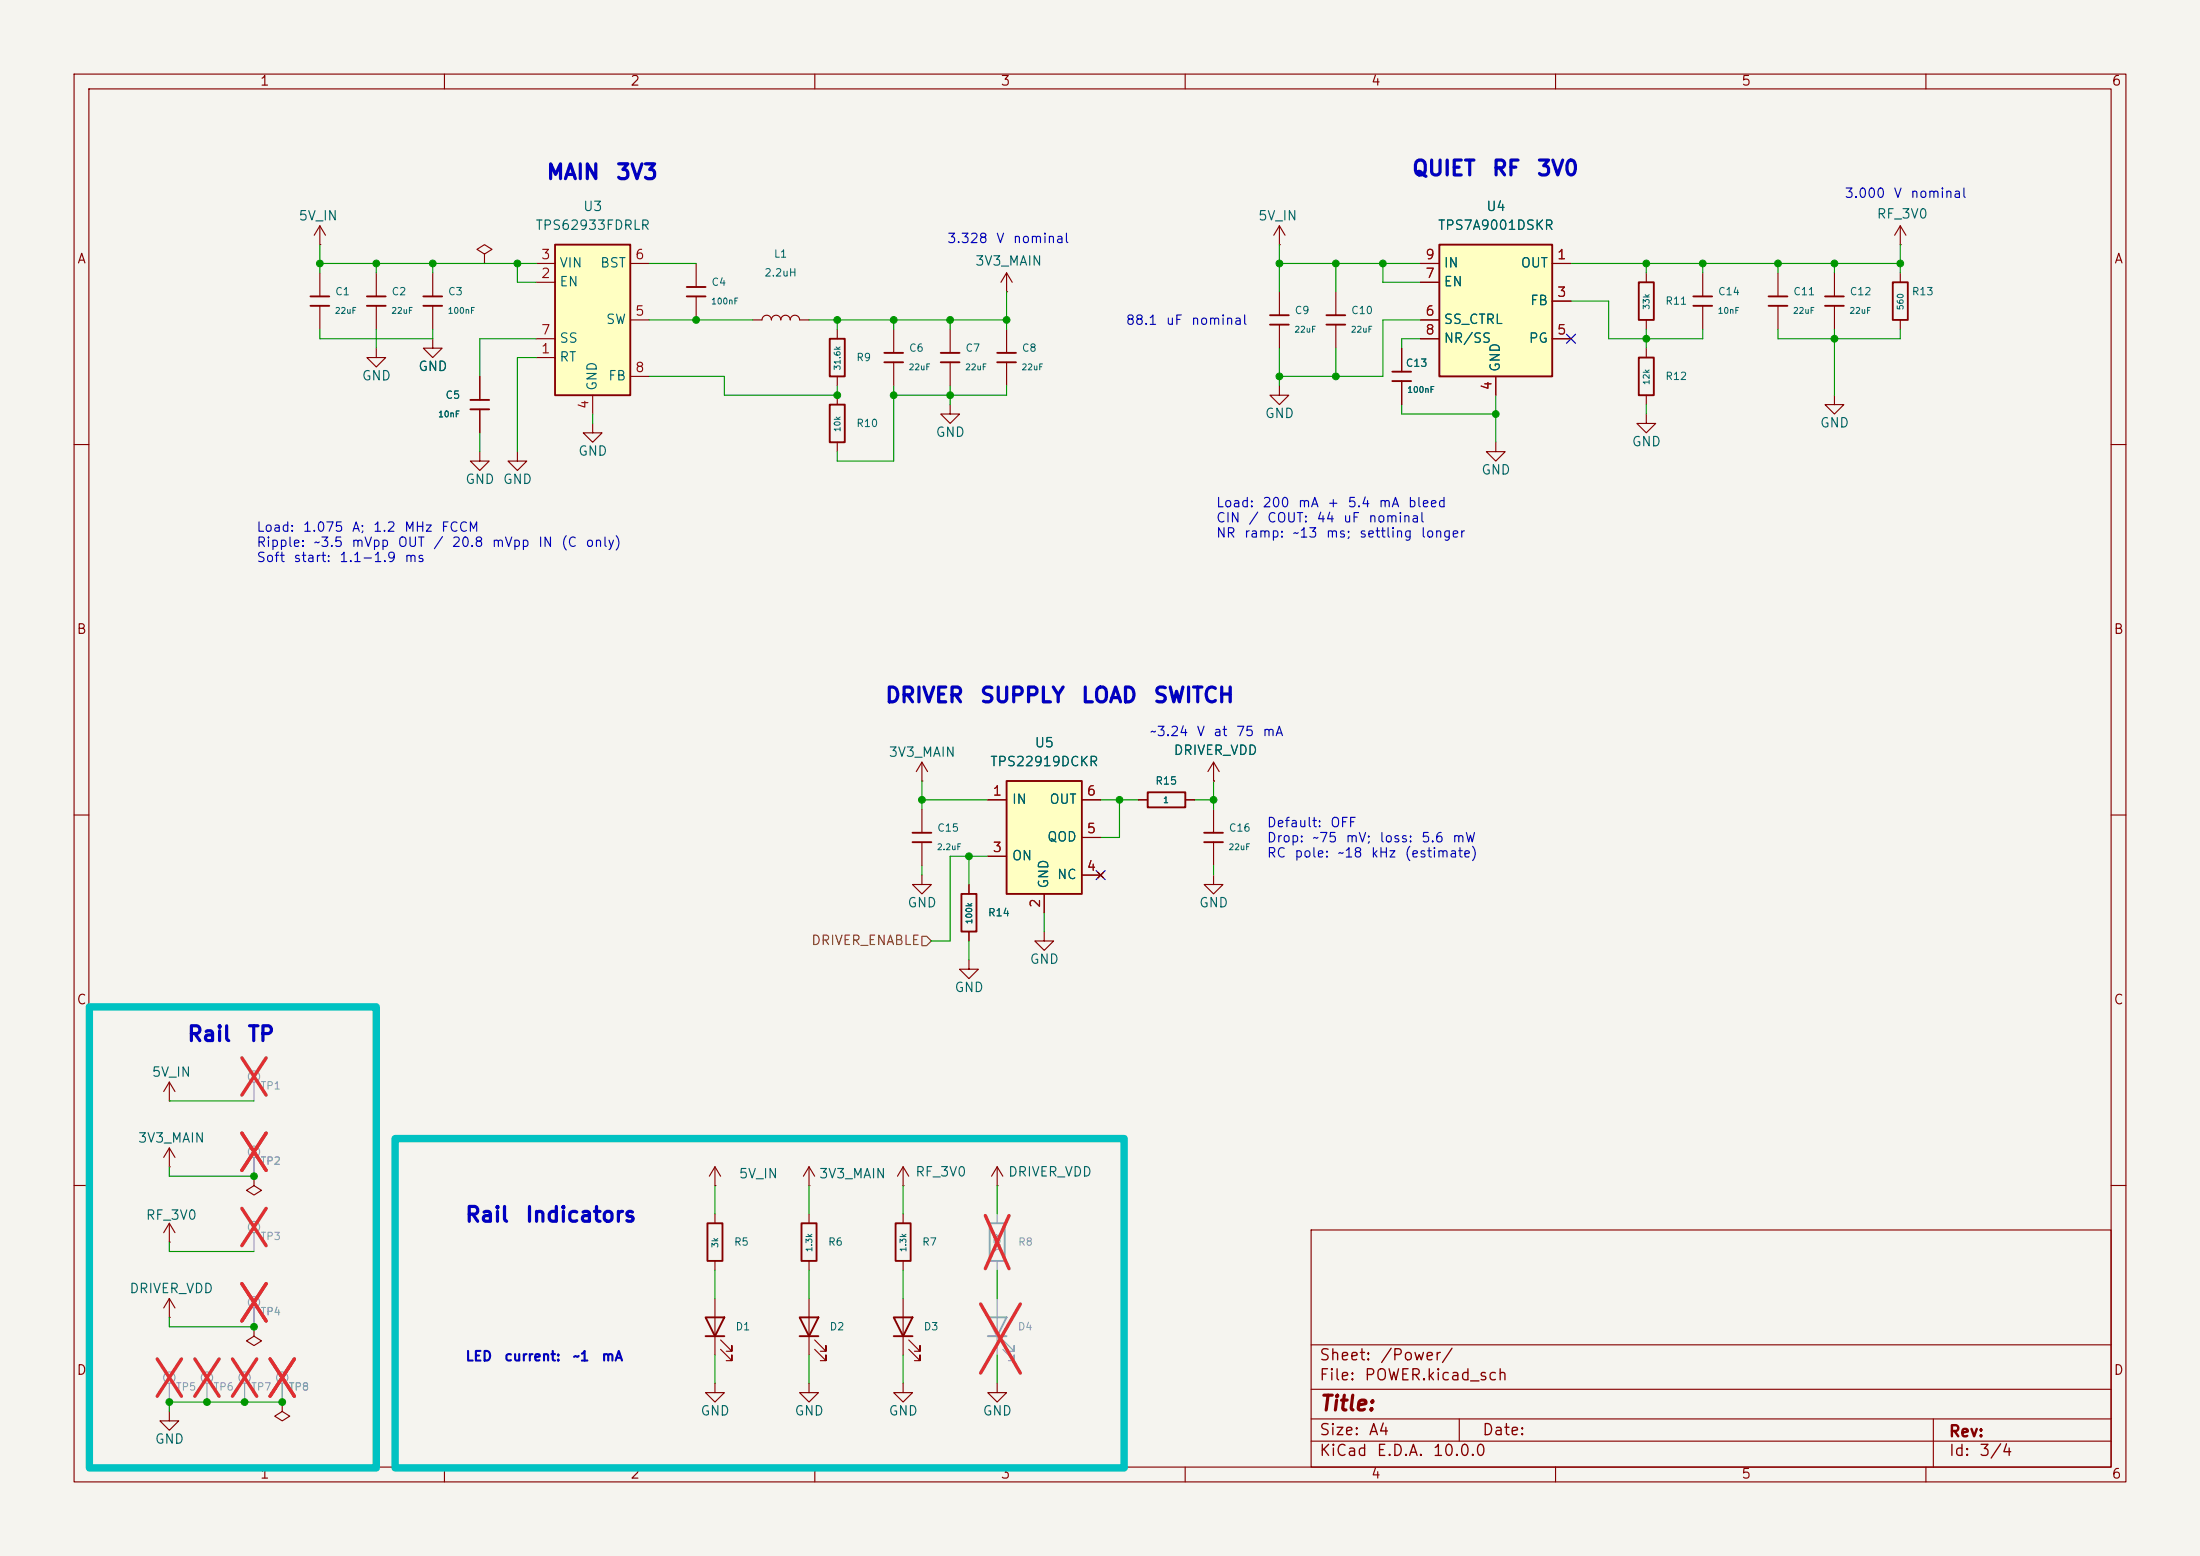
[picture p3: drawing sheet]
<svg xmlns="http://www.w3.org/2000/svg" width="297mm" height="210mm" viewBox="0 0 297 210" stroke-linecap="round" stroke-linejoin="round" font-family="sans-serif">
<path d="M0 0h297v210h-297z" fill="#f5f4ef" stroke="#f5f4ef" stroke-width=".14"/>
<g fill="none" stroke="#840000" stroke-width=".15">
<path d="M10 10h277v190h-277zM12 12h273v186h-273zM60 10v2M110 10v2M160 10v2M210 10v2M260 10v2M94 35.6v3.1M58.4 45.7v1.3h1.3l-1.3 1.3-1.3-1.3h1.3M94 40v3.2M101.6 43.2h1.3a.64 .64 0 0 1 .6-.7 .64 .64 0 0 1 .6 .7 .64 .64 0 0 1 .7-.7 .64 .64 0 0 1 .6 .7 .64 .64 0 0 1 .6-.7 .64 .64 0 0 1 .7 .7 .64 .64 0 0 1 .6-.7 .64 .64 0 0 1 .6 .7h1.3M113 44.5v1.2"/>
<path d="M113 50.8v1.3M113 53.3v1.3M113 59.7v1.3M120.6 44.5v3.1M120.6 48.9v3.2M128.3 54.6v1.3h1.2l-1.2 1.3-1.3-1.3h1.3M10 60h2M69.8 61v1.2h1.3l-1.3 1.3-1.2-1.3h1.2M285 60h2M10 110h2M124.5 105.4h.1M124.5 118.1v1.3h1.2l-1.2 1.3-1.3-1.3h1.3"/>
<path d="M124.5 102.9l-.8 1.2M124.5 102.9l.7 1.2M124.5 102.9v2.5M130.8 119.4v1.3M153.7 108h1.2M160 108h1.3M163.8 118.1v1.3h1.3l-1.3 1.3-1.2-1.3h1.2M163.8 105.4h.1M163.8 102.9l-.7 1.2M163.8 102.9l.8 1.2M163.8 102.9v2.5M163.8 109.2v3.2"/>
<path d="M163.8 113.7v3.1M285 110h2M130.8 129.5v1.3h1.3l-1.3 1.3-1.3-1.3h1.3M130.8 125.7v1.3M141 125.7v1.3h1.2l-1.2 1.3-1.3-1.3h1.3M96.5 157.5l-.7 1.3M96.5 157.5l.8 1.3M96.5 157.5v2.5M109.2 157.5v2.5M109.2 157.5l-.7 1.3M109.2 157.5l.8 1.3M121.9 157.5v2.5"/>
<path d="M121.9 157.5l-.7 1.3M121.9 157.5l.8 1.3M134.6 157.5l-.7 1.3M134.6 157.5l.8 1.3M134.6 157.5v2.5M10 160h2M96.5 160h.1M96.5 163.8v1.3M96.5 170.2v1.3M109.2 160h.1M109.2 163.8v1.3M109.2 170.2v1.3"/>
<path d="M109.2 175.3v7.6M121.9 160h.1M121.9 163.8v1.3M121.9 170.2v1.3M121.9 175.3v7.6M134.6 160h.1M177 166h108v32h-108zM285 160h2M60 198v2M96.5 186.7v1.3h1.3l-1.3 1.2-1.3-1.2h1.3M109.2 186.7v1.3h1.3l-1.3 1.2-1.3-1.2h1.3M110 182.1l1.5 1.5v-.7v.7h-.8"/>
<path d="M110 180.8l1.5 1.6v-.8v.8h-.8M110 198v2M121.9 186.7v1.3h1.3l-1.3 1.2-1.3-1.2h1.3M122.7 182.1l1.5 1.5v-.7v.7h-.8M122.7 180.8l1.5 1.6v-.8v.8h-.8M134.6 186.7v1.3h1.3l-1.3 1.2-1.3-1.2h1.3M160 198v2M177 194.5h108M177 191.5h108M177 187.5h108M177 181.5h108M197 191.5v3"/>
<path d="M210 198v2M260 198v2M261 191.5v6.5"/>
</g>
<g fill="none" stroke="#840000" stroke-width=".25">
<path d="M92.7 38.7h2.5M92.7 40h2.5M112 45.7h2v5.1h-2zM112 54.6h2v5.1h-2zM119.4 47.6h2.5M119.4 48.9h2.5M154.9 106.9h5.1v2.1h-5.1zM162.6 112.4h2.5M162.6 113.7h2.5M129.8 120.7h2v5h-2zM95.5 165.1h2v5.1h-2zM107.9 177.8h2.6l-1.3 2.5z"/>
<path d="M108.2 165.1h2v5.1h-2zM120.6 177.8h2.6l-1.3 2.5zM120.9 165.1h2v5.1h-2zM107.9 180.3h2.6M120.6 180.3h2.6"/>
</g>
<path d="M134.6 163.8v1.3M134.6 170.2v1.3M134.6 175.3v7.6M135.4 182.1l1.5 1.5v-.7v.7h-.8M135.4 180.8l1.5 1.6v-.8v.8h-.8" fill="none" stroke="#9c9b98" stroke-width=".15"/>
<path d="M133.3 177.8h2.6l-1.3 2.5zM133.6 165.1h2v5.1h-2zM133.3 180.3h2.6" fill="none" stroke="#9c9b98" stroke-width=".25"/>
<path d="M132.4 176l5.3 9.3M133 164.1l3.2 7.1M136.2 164.1l-3.2 7.1M137.7 176l-5.3 9.3" fill="none" stroke="#e12e31" stroke-width=".46"/>
<path d="M135.9 105.4h10.1v15.3h-10.1z" fill="#ffffc2"/>
<g fill="none" stroke="#840000" stroke-width=".25">
<path d="M221.2 38.1h2.1v5.1h-2.1zM255.5 38.1h2.1v5.1h-2.1zM134.6 47.6h2.6M134.6 48.9h2.6M188 50.2h2.5M188 51.4h2.5M221.2 48.3h2.1v5h-2.1zM228.6 40h2.5M228.6 41.3h2.5M238.8 40h2.5M238.8 41.3h2.5M246.4 40h2.5"/>
<path d="M246.4 41.3h2.5M123.2 112.4h2.5M123.2 113.7h2.5M135.9 105.4h10.1v15.3h-10.1z"/>
</g>
<g fill="none" stroke="#840000" stroke-width=".15">
<path d="M135.9 39.4h.1M135.9 36.8l-.8 1.3M135.9 36.8l.8 1.3M135.9 36.8v2.6M172.7 33h.1M172.7 30.5l-.7 1.3M172.7 30.5l.8 1.3M172.7 30.5v2.5M222.2 36.8v1.3M229.9 36.8v3.2M240 36.8v3.2M247.6 36.8v3.2"/>
<path d="M256.5 33h.1M256.5 30.5l-.7 1.3M256.5 30.5l.8 1.3M256.5 30.5v2.5M256.5 36.8v1.3M135.9 44.5v3.1M135.9 48.9v3.2M172.7 52.1v1.2h1.3l-1.3 1.3-1.3-1.3h1.3M189.2 47v3.2M189.2 51.4v3.2M201.9 59.7v1.3h1.3l-1.3 1.2-1.2-1.2h1.2M222.2 55.9v1.3h1.3l-1.3 1.2-1.2-1.2h1.2"/>
<path d="M222.2 43.2v1.3M222.2 47v1.3M222.2 53.3v1.3M229.9 41.3v3.2M240 41.3v3.2M247.6 53.3v1.3h1.3l-1.3 1.3-1.2-1.3h1.2M247.6 41.3v3.2M256.5 43.2v1.3M124.5 109.2v3.2M124.5 113.7v3.1M133.3 108h2.6M133.3 115.6h2.6"/>
<path d="M146 108h2.6M146 118.1h2.6M146 113h2.6M148.2 117.7l.8 .8M149 117.7l-.8 .8M141 120.7v2.5M22.9 148.6h.1M22.9 157.5h.1M22.9 146.1l-.8 1.2M22.9 146.1l.7 1.2M22.9 146.1v2.5M22.9 154.9v2.6"/>
<path d="M22.9 154.9l-.8 1.3M22.9 154.9l.7 1.3M34.3 158.8v1.2l1 .7-1 .6-1-.6 1-.7M34.3 158.8h.1M22.9 167.6h.1M22.9 177.8h.1M22.9 165.1v2.5M22.9 175.3v2.5M22.9 165.1l-.8 1.3M22.9 165.1l.7 1.3M22.9 175.3l-.8 1.2M22.9 175.3l.7 1.2"/>
<path d="M34.3 179.1v1.2l1 .7-1 .6-1-.6 1-.7M34.3 179.1h.1M22.9 190.5v1.3h1.2l-1.2 1.2-1.3-1.2h1.3M38.1 189.2v1.3l1 .6-1 .7-1-.7 1-.6M38.1 189.2h.1"/>
</g>
<g fill="none" stroke="#9c9b98" stroke-width=".15">
<path d="M34.3 146.1v2.5M34.3 156.2v2.6M34.3 166.4v2.5M34.3 176.5v2.6M22.9 186.7v2.5M27.9 186.7v2.5M33 186.7v2.5M38.1 186.7v2.5"/>
<circle cx="34.3" cy="155.4" r=".76"/>
<circle cx="34.3" cy="145.3" r=".76"/>
<circle cx="34.3" cy="165.6" r=".76"/>
<circle cx="34.3" cy="175.8" r=".76"/>
<circle cx="22.9" cy="185.9" r=".76"/>
<circle cx="27.9" cy="185.9" r=".76"/>
<circle cx="33" cy="185.9" r=".76"/>
<circle cx="38.1" cy="185.9" r=".76"/>
</g>
<g fill="none" stroke="#e12e31" stroke-width=".46">
<path d="M32.7 152.9l3.2 5.1M32.7 142.8l3.2 5M35.9 152.9l-3.2 5.1M35.9 142.8l-3.2 5M32.7 173.3l3.2 5M32.7 163.1l3.2 5M35.9 173.3l-3.2 5M35.9 163.1l-3.2 5M21.2 183.4l3.3 5M24.5 183.4l-3.3 5M26.3 183.4l3.3 5M29.6 183.4l-3.3 5"/>
<path d="M31.4 183.4l3.3 5M34.7 183.4l-3.3 5M36.5 183.4l3.2 5M39.7 183.4l-3.2 5"/>
</g>
<path d="M194.3 33h15.2v17.8h-15.2z" fill="#ffffc2"/>
<g fill="none" stroke="#840000" stroke-width=".25">
<path d="M194.3 33h15.2v17.8h-15.2zM41.9 40h2.5M41.9 41.3h2.5M49.5 40h2.6M49.5 41.3h2.6M57.1 40h2.6M57.1 41.3h2.6M63.5 54h2.5M63.5 55.2h2.5M127 47.6h2.5M127 48.9h2.5M171.4 42.5h2.6"/>
<path d="M171.4 43.8h2.6M95.2 177.8h2.6l-1.3 2.5zM95.2 180.3h2.6"/>
</g>
<g fill="none" stroke="#840000" stroke-width=".15">
<path d="M43.2 33h.1M43.2 30.5l-.8 1.3M43.2 30.5l.7 1.3M43.2 30.5v2.5M43.2 36.8v3.2M50.8 36.8v3.2M58.4 36.8v3.2M65.4 34.3l1-.6-1-.7-1 .7 1 .6v1.3M65.4 35.6h.1M172.7 39.4v3.1M191.8 35.6h2.5M191.8 38.1h2.5"/>
<path d="M209.5 35.6h2.6M43.2 41.3v3.2M50.8 47v1.3h1.3l-1.3 1.2-1.3-1.2h1.3M50.8 41.3v3.2M58.4 41.3v3.2M64.8 50.8v3.2M64.8 55.2v3.2M128.3 44.5v3.1M128.3 48.9v3.2M172.7 43.8v3.2M191.8 45.7h2.5M191.8 43.2h2.5"/>
<path d="M201.9 50.8v2.5M209.5 40.6h2.6M209.5 45.7h2.6M96.5 175.3v7.6M97.3 182.1l1.5 1.5v-.7v.7h-.8M97.3 180.8l1.5 1.6v-.8v.8h-.8"/>
</g>
<path d="M74.9 33h10.2v20.3h-10.2z" fill="#ffffc2"/>
<path d="M74.9 33h10.2v20.3h-10.2zM179.1 42.5h2.5M179.1 43.8h2.5" fill="none" stroke="#840000" stroke-width=".25"/>
<g fill="none" stroke="#840000" stroke-width=".15">
<path d="M72.4 38.1h2.5M72.4 35.6h2.5M85.1 35.6h2.5M180.3 39.4v3.1M191.8 38.1h2.5M191.8 35.6h2.5M209.5 35.6h2.6M64.8 50.8v3.2M64.8 55.2v3.2M72.4 48.3h2.5M72.4 45.7h2.5M80 57.2v1.2h1.3l-1.3 1.3-1.3-1.3h1.3"/>
<path d="M80 53.3v2.6M85.1 43.2h2.5M85.1 50.8h2.5M180.3 43.8v3.2M189.2 47v3.2M189.2 51.4v3.2M191.8 43.2h2.5M191.8 45.7h2.5M201.9 50.8v2.5M209.5 45.7h2.6M209.5 40.6h2.6M64.8 61v1.2h1.2l-1.2 1.3-1.3-1.3h1.3"/>
<path d="M130.8 119.4v1.3M133.3 108h2.6M133.3 115.6h2.6M146 108h2.6M146 118.1h2.6M146 113h2.6M148.2 117.7l.8 .8M149 117.7l-.8 .8M153.7 108h1.2M160 108h1.3M163.8 105.4h.1M130.8 125.7v1.3"/>
<path d="M141 120.7v2.5M34.3 158.8h.1M34.3 179.1h.1M38.1 189.2h.1"/>
</g>
<path d="M124.5 126.4h.6l.6 .6-.6 .6h-.6z" fill="none" stroke="#725600" stroke-width=".15"/>
<g fill="none" stroke="#009600" stroke-width=".15">
<path d="M43.2 35.6h29.2M43.2 33v3.8M50.8 35.6v1.2M58.4 35.6v1.2M69.8 35.6v2.5h2.6M87.6 35.6h6.4M135.9 39.4v5.1M172.7 35.6h19.1M172.7 33v6.4M180.3 35.6v3.8M186.7 35.6v2.5h5.1M212.1 35.6h44.4"/>
<path d="M222.2 35.6v1.2M229.9 35.6v1.2M240 35.6v1.2M247.6 35.6v1.2M256.5 33v3.8M43.2 44.5v1.2h15.2v-1.2M50.8 44.5v2.5M64.8 58.4v2.6M72.4 48.3h-2.6v12.7M72.4 45.7h-7.6v5.1M80 55.9v1.3M87.6 50.8h10.2v2.5h15.2v-1.2"/>
<path d="M87.6 43.2h14M109.2 43.2h26.7M113 43.2v1.3M120.6 52.1v10.1h-7.6v-1.2M120.6 43.2v1.3M128.3 43.2v1.3M128.3 52.1v2.5M135.9 52.1v1.2h-15.3M172.7 47v5.1M180.3 47v3.8M189.2 54.6v1.3h12.7M191.8 43.2h-5.1v7.6h-14"/>
<path d="M191.8 45.7h-2.6v1.3M201.9 53.3v6.4M212.1 40.6h5.1v5.1h12.7v-1.2M222.2 44.5v2.5M222.2 54.6v1.3M240 44.5v1.2h16.5v-1.2M247.6 44.5v8.8M124.5 105.4v3.8M124.5 116.8v1.3M124.5 108h8.8M130.8 115.6v3.8M133.3 115.6h-5v11.4h-2.6"/>
<path d="M148.6 108h5.1M151.1 108v5h-2.5M161.3 108h2.5M163.8 105.4v3.8M163.8 116.8v1.3M130.8 127v2.5M141 123.2v2.5M22.9 157.5v1.3h11.4M22.9 148.6h11.4M22.9 167.6v1.3h11.4M22.9 177.8v1.3h11.4M96.5 160v3.8"/>
<path d="M96.5 171.5v3.8M109.2 160v3.8M109.2 171.5v3.8M121.9 160v3.8M121.9 171.5v3.8M134.6 160v3.8M134.6 171.5v3.8M38.1 189.2h-15.2v1.3M96.5 182.9v3.8M109.2 182.9v3.8M121.9 182.9v3.8M134.6 182.9v3.8"/>
</g>
<path d="M211.5 45.1l1.2 1.2M212.7 45.1l-1.2 1.2M148 117.5l1.2 1.2M149.2 117.5l-1.2 1.2" fill="none" stroke="#000084" stroke-width=".15"/>
<path d="M12.1 135.9h38.7v62.2h-38.7zM53.3 153.7h98.5v44.4h-98.5z" fill="none" stroke="#00c2c2" stroke-width="1"/>
<path d="M34.3 156.2v2.6M34.3 176.5v2.6M38.1 186.7v2.5" fill="none" stroke="#9c9b98" stroke-width=".15"/>
<path d="M32.7 152.9l3.2 5.1M35.9 152.9l-3.2 5.1M32.7 173.3l3.2 5M35.9 173.3l-3.2 5M36.5 183.4l3.2 5M39.7 183.4l-3.2 5" fill="none" stroke="#e12e31" stroke-width=".46"/>
<g fill="#009600" stroke="#009600" stroke-width=".14">
<circle cx="130.8" cy="115.6" r=".46"/>
<circle cx="163.8" cy="108" r=".46"/>
<circle cx="151.1" cy="108" r=".46"/>
<circle cx="124.5" cy="108" r=".46"/>
<circle cx="247.6" cy="35.6" r=".46"/>
<circle cx="256.5" cy="35.6" r=".46"/>
<circle cx="247.6" cy="45.7" r=".46"/>
<circle cx="229.9" cy="35.6" r=".46"/>
<circle cx="240" cy="35.6" r=".46"/>
<circle cx="135.9" cy="43.2" r=".46"/>
<circle cx="128.3" cy="43.2" r=".46"/>
<circle cx="172.7" cy="35.6" r=".46"/>
<circle cx="120.6" cy="43.2" r=".46"/>
<circle cx="113" cy="43.2" r=".46"/>
<circle cx="180.3" cy="50.8" r=".46"/>
<circle cx="172.7" cy="50.8" r=".46"/>
<circle cx="180.3" cy="35.6" r=".46"/>
<circle cx="69.8" cy="35.6" r=".46"/>
<circle cx="43.2" cy="35.6" r=".46"/>
<circle cx="50.8" cy="35.6" r=".46"/>
<circle cx="58.4" cy="35.6" r=".46"/>
<circle cx="186.7" cy="35.6" r=".46"/>
<circle cx="222.2" cy="45.7" r=".46"/>
<circle cx="222.2" cy="35.6" r=".46"/>
<circle cx="201.9" cy="55.9" r=".46"/>
<circle cx="34.3" cy="158.8" r=".46"/>
<circle cx="22.9" cy="189.2" r=".46"/>
<circle cx="27.9" cy="189.2" r=".46"/>
<circle cx="33" cy="189.2" r=".46"/>
<circle cx="34.3" cy="179.1" r=".46"/>
<circle cx="120.6" cy="53.3" r=".46"/>
<circle cx="94" cy="43.2" r=".46"/>
<circle cx="113" cy="53.3" r=".46"/>
<circle cx="128.3" cy="53.3" r=".46"/>
<circle cx="38.1" cy="189.2" r=".46"/>
</g>
<g font-size="2" fill="#0000c2">
<text x="73.7" y="24.7">MAIN</text>
<text x="83" y="24.7">3V3</text>
<text x="190.5" y="24.2">QUIET</text>
<text x="201.3" y="24.2">RF</text>
<text x="207.3" y="24.2">3V0</text>
<text x="119.4" y="95.3">DRIVER</text>
<text x="132.2" y="95.3">SUPPLY</text>
<text x="145.8" y="95.3">LOAD</text>
<text x="155.6" y="95.3">SWITCH</text>
<text x="25.2" y="141.1">Rail</text>
<text x="33.3" y="141.1">TP</text>
<text x="62.7" y="165.4">Rail</text>
<text x="70.8" y="165.4">Indicators</text>
</g>
<text font-size="2" fill="#840000" x="178" y="190.9">Title:</text>
<g font-size="1.5" fill="#840000">
<text x="178" y="184">Sheet:</text>
<text x="186.2" y="184">/Power/</text>
<text x="178" y="186.7">File:</text>
<text x="184.1" y="186.7">POWER.kicad_sch</text>
<text x="178" y="196.9">KiCad</text>
<text x="178" y="194.1">Size:</text>
<text x="184.7" y="194.1">A4</text>
<text x="185.7" y="196.9">E.D.A.</text>
<text x="193.3" y="196.9">10.0.0</text>
<text x="200" y="194.1">Date:</text>
<text x="263" y="194.3">Rev:</text>
<text x="263" y="196.9">Id:</text>
<text x="267.1" y="196.9">3/4</text>
</g>
<g font-size="1.3" fill="#840000">
<text x="35" y="11.9">1</text>
<text x="85" y="11.9">2</text>
<text x="135" y="11.9">3</text>
<text x="185" y="11.9">4</text>
<text x="235" y="11.9">5</text>
<text x="285" y="11.9">6</text>
<text x="10.3" y="35.9">A</text>
<text x="285.3" y="35.9">A</text>
<text x="10.3" y="85.9">B</text>
<text x="285.3" y="85.9">B</text>
<text x="10.3" y="135.9">C</text>
<text x="285.3" y="135.9">C</text>
<text x="10.3" y="185.9">D</text>
<text x="285.3" y="185.9">D</text>
<text x="35" y="199.9">1</text>
<text x="85" y="199.9">2</text>
<text x="135" y="199.9">3</text>
<text x="185" y="199.9">4</text>
<text x="235" y="199.9">5</text>
<text x="285" y="199.9">6</text>
</g>
<g font-size="1.3" fill="#006464">
<text x="78.6" y="28.8">U3</text>
<text x="200.6" y="28.8">U4</text>
<text x="253.3" y="29.8">RF_3V0</text>
<text x="40.2" y="30.1">5V_IN</text>
<text x="72.2" y="31.3">TPS62933FDRLR</text>
<text x="169.8" y="30.1">5V_IN</text>
<text x="194" y="31.3">TPS7A9001DSKR</text>
<text x="75.4" y="39">EN</text>
<text x="75.4" y="36.4">VIN</text>
<text x="80.9" y="36.4">BST</text>
<text x="131.6" y="36.2">3V3_MAIN</text>
<text x="194.8" y="39">EN</text>
<text x="194.8" y="36.4">IN</text>
<text x="205.2" y="36.4">OUT</text>
<text x="206.5" y="41.5">FB</text>
<text x="75.4" y="46.6">SS</text>
<text x="81.7" y="44">SW</text>
<text x="194.8" y="44">SS_CTRL</text>
<text x="194.8" y="46.6">NR/SS</text>
<text x="206.3" y="46.6">PG</text>
<text x="48.8" y="51.7">GND</text>
<text x="56.4" y="50.4">GND</text>
<text x="75.4" y="49.1">RT</text>
<text x="80.9" y="52.8" transform="rotate(-90 80.9 52.8)">GND</text>
<text x="82" y="51.7">FB</text>
<text x="202.8" y="50.3" transform="rotate(-90 202.8 50.3)">GND</text>
<text x="126.2" y="59.3">GND</text>
<text x="170.7" y="56.7">GND</text>
<text x="245.6" y="58">GND</text>
<text x="62.7" y="65.6">GND</text>
<text x="67.8" y="65.6">GND</text>
<text x="78" y="61.8">GND</text>
<text x="199.9" y="64.4">GND</text>
<text x="220.2" y="60.6">GND</text>
<text x="139.6" y="101.2">U5</text>
<text x="119.9" y="102.5">3V3_MAIN</text>
<text x="133.6" y="103.7">TPS22919DCKR</text>
<text x="158.4" y="102.2">DRIVER_VDD</text>
<text x="136.5" y="108.8">IN</text>
<text x="141.3" y="113.9">QOD</text>
<text x="141.6" y="108.8">OUT</text>
<text x="136.5" y="116.4">ON</text>
<text x="142.6" y="119">NC</text>
<text x="122.4" y="122.8">GND</text>
<text x="141.8" y="120" transform="rotate(-90 141.8 120)">GND</text>
<text x="161.8" y="122.8">GND</text>
<text x="138.9" y="130.4">GND</text>
<text x="128.8" y="134.2">GND</text>
<text x="20.4" y="145.6">5V_IN</text>
<text x="18.5" y="154.5">3V3_MAIN</text>
<text x="99.7" y="159.4">5V_IN</text>
<text x="110.5" y="159.4">3V3_MAIN</text>
<text x="123.5" y="159.1">RF_3V0</text>
<text x="136" y="159.1">DRIVER_VDD</text>
<text x="19.6" y="164.9">RF_3V0</text>
<text x="17.4" y="174.9">DRIVER_VDD</text>
<text x="94.5" y="191.4">GND</text>
<text x="107.2" y="191.4">GND</text>
<text x="119.9" y="191.4">GND</text>
<text x="132.6" y="191.4">GND</text>
<text x="20.8" y="195.2">GND</text>
</g>
<g font-size="1.3" fill="#0000c2">
<text x="248.9" y="27">3.000</text>
<text x="255.5" y="27">V</text>
<text x="257.8" y="27">nominal</text>
<text x="127.8" y="33.1">3.328</text>
<text x="134.4" y="33.1">V</text>
<text x="136.6" y="33.1">nominal</text>
<text x="151.9" y="44.2">88.1</text>
<text x="157.3" y="44.2">uF</text>
<text x="160.7" y="44.2">nominal</text>
<text x="164.1" y="68.8">Load:</text>
<text x="164.1" y="70.8">CIN</text>
<text x="168.5" y="70.8">/</text>
<text x="170.3" y="68.8">200</text>
<text x="171" y="70.8">COUT:</text>
<text x="175.1" y="68.8">mA</text>
<text x="177.6" y="70.8">44</text>
<text x="179.1" y="68.8">+</text>
<text x="181.2" y="70.8">uF</text>
<text x="181.8" y="68.8">5.4</text>
<text x="184.6" y="70.8">nominal</text>
<text x="186" y="68.8">mA</text>
<text x="190" y="68.8">bleed</text>
<text x="34.5" y="72.1">Load:</text>
<text x="34.5" y="74.1">Ripple:</text>
<text x="34.5" y="76.2">Soft</text>
<text x="39.5" y="76.2">start:</text>
<text x="40.8" y="72.1">1.075</text>
<text x="42.2" y="74.1">~3.5</text>
<text x="45.7" y="76.2">1.1-1.9</text>
<text x="47.3" y="74.1">mVpp</text>
<text x="47.4" y="72.1">A;</text>
<text x="50.3" y="72.1">1.2</text>
<text x="53.6" y="74.1">OUT</text>
<text x="54.5" y="72.1">MHz</text>
<text x="54.5" y="76.2">ms</text>
<text x="58.4" y="74.1">/</text>
<text x="59.4" y="72.1">FCCM</text>
<text x="60.9" y="74.1">20.8</text>
<text x="66.3" y="74.1">mVpp</text>
<text x="72.6" y="74.1">IN</text>
<text x="75.7" y="74.1">(C</text>
<text x="78.9" y="74.1">only)</text>
<text x="164.1" y="72.9">NR</text>
<text x="167.9" y="72.9">ramp:</text>
<text x="174.4" y="72.9">~13</text>
<text x="178.9" y="72.9">ms;</text>
<text x="183.4" y="72.9">settling</text>
<text x="191.7" y="72.9">longer</text>
<text x="155.1" y="99.7">~3.24</text>
<text x="161.5" y="99.7">V</text>
<text x="163.7" y="99.7">at</text>
<text x="166.8" y="99.7">75</text>
<text x="170.3" y="99.7">mA</text>
<text x="170.9" y="112">Default:</text>
<text x="179.5" y="112">OFF</text>
<text x="170.9" y="114">Drop:</text>
<text x="170.9" y="116.1">RC</text>
<text x="174.7" y="116.1">pole:</text>
<text x="177.1" y="114">~75</text>
<text x="180.5" y="116.1">~18</text>
<text x="181.6" y="114">mV;</text>
<text x="185" y="116.1">kHz</text>
<text x="186.1" y="114">loss:</text>
<text x="189.5" y="116.1">(estimate)</text>
<text x="191.8" y="114">5.6</text>
<text x="196" y="114">mW</text>
<text x="62.8" y="184">LED</text>
<text x="68" y="184">current:</text>
<text x="77.2" y="184">~1</text>
<text x="81.1" y="184">mA</text>
</g>
<g font-size="1.3" fill="#a90000">
<text x="73" y="35.3">3</text>
<text x="85.7" y="35.3">6</text>
<text x="192.3" y="35.3">9</text>
<text x="210.1" y="35.3">1</text>
<text x="73" y="37.8">2</text>
<text x="192.3" y="37.8">7</text>
<text x="210.1" y="40.4">3</text>
<text x="73" y="45.5">7</text>
<text x="85.7" y="42.9">5</text>
<text x="192.3" y="42.9">6</text>
<text x="192.3" y="45.5">8</text>
<text x="210.1" y="45.5">5</text>
<text x="73" y="48">1</text>
<text x="85.7" y="50.5">8</text>
<text x="201.7" y="52.8" transform="rotate(-90 201.7 52.8)">4</text>
<text x="79.8" y="55.3" transform="rotate(-90 79.8 55.3)">4</text>
<text x="133.9" y="107.7">1</text>
<text x="146.6" y="107.7">6</text>
<text x="146.6" y="112.8">5</text>
<text x="133.9" y="115.3">3</text>
<text x="146.6" y="117.9">4</text>
<text x="140.7" y="122.6" transform="rotate(-90 140.7 122.6)">2</text>
</g>
<text font-size="1.3" fill="#725600" x="109.4" y="127.9">DRIVER_ENABLE</text>
<g font-size="1" fill="#006464">
<text x="104.4" y="35">L1</text>
<text x="45.2" y="40.1">C1</text>
<text x="52.8" y="40.1">C2</text>
<text x="60.4" y="40.1">C3</text>
<text x="96" y="38.8">C4</text>
<text x="103.1" y="37.6">2.2uH</text>
<text x="224.7" y="41.4">R11</text>
<text x="231.9" y="40.1">C14</text>
<text x="242" y="40.1">C11</text>
<text x="249.6" y="40.1">C12</text>
<text x="258" y="40.1">R13</text>
<text x="122.6" y="47.7">C6</text>
<text x="130.3" y="47.7">C7</text>
<text x="137.9" y="47.7">C8</text>
<text x="174.7" y="42.6">C9</text>
<text x="182.3" y="42.6">C10</text>
<text x="115.5" y="49">R9</text>
<text x="189.7" y="49.8">C13</text>
<text x="224.7" y="51.5">R12</text>
<text x="60.1" y="54.1">C5</text>
<text x="115.5" y="57.9">R10</text>
<text x="155.9" y="106.1">R15</text>
<text x="126.5" y="112.5">C15</text>
<text x="165.8" y="112.5">C16</text>
<text x="133.3" y="123.9">R14</text>
<text x="99" y="168.4">R5</text>
<text x="111.7" y="168.4">R6</text>
<text x="124.4" y="168.4">R7</text>
<text x="99.2" y="179.8">D1</text>
<text x="111.9" y="179.8">D2</text>
<text x="124.6" y="179.8">D3</text>
</g>
<g font-size="1" fill="#939391">
<text x="35.1" y="147.3">TP1</text>
<text x="35.1" y="157.4">TP2</text>
<text x="35.1" y="167.6">TP3</text>
<text x="137.4" y="168.4">R8</text>
<text x="35.1" y="177.8">TP4</text>
<text x="137.3" y="179.8">D4</text>
<text x="23.7" y="187.9">TP5</text>
<text x="28.7" y="187.9">TP6</text>
<text x="33.8" y="187.9">TP7</text>
<text x="38.9" y="187.9">TP8</text>
</g>
<g font-size=".8" fill="#006464">
<text x="95.9" y="41.3">100nF</text>
<text x="222.9" y="41.9" transform="rotate(-90 222.9 41.9)">33k</text>
<text x="257.2" y="41.9" transform="rotate(-90 257.2 41.9)">560</text>
<text x="45.1" y="42.5">22uF</text>
<text x="52.8" y="42.5">22uF</text>
<text x="60.4" y="42.5">100nF</text>
<text x="174.7" y="45.1">22uF</text>
<text x="182.3" y="45.1">22uF</text>
<text x="231.8" y="42.5">10nF</text>
<text x="242" y="42.5">22uF</text>
<text x="249.6" y="42.5">22uF</text>
<text x="113.7" y="50.1" transform="rotate(-90 113.7 50.1)">31.6k</text>
<text x="122.6" y="50.2">22uF</text>
<text x="130.2" y="50.2">22uF</text>
<text x="137.8" y="50.2">22uF</text>
<text x="189.9" y="53.2">100nF</text>
<text x="222.9" y="52" transform="rotate(-90 222.9 52)">12k</text>
<text x="59.1" y="56.5">10nF</text>
<text x="113.7" y="58.4" transform="rotate(-90 113.7 58.4)">10k</text>
<text x="157" y="108.6">1</text>
<text x="126.4" y="114.9">2.2uF</text>
<text x="165.8" y="114.9">22uF</text>
<text x="131.4" y="124.8" transform="rotate(-90 131.4 124.8)">100k</text>
<text x="97.1" y="168.5" transform="rotate(-90 97.1 168.5)">3k</text>
<text x="109.8" y="169.1" transform="rotate(-90 109.8 169.1)">1.3k</text>
<text x="122.5" y="169.1" transform="rotate(-90 122.5 169.1)">1.3k</text>
</g>
<text font-size=".8" fill="#939391" x="135.2" y="169.1" transform="rotate(-90 135.2 169.1)">1.3k</text>
</svg>
